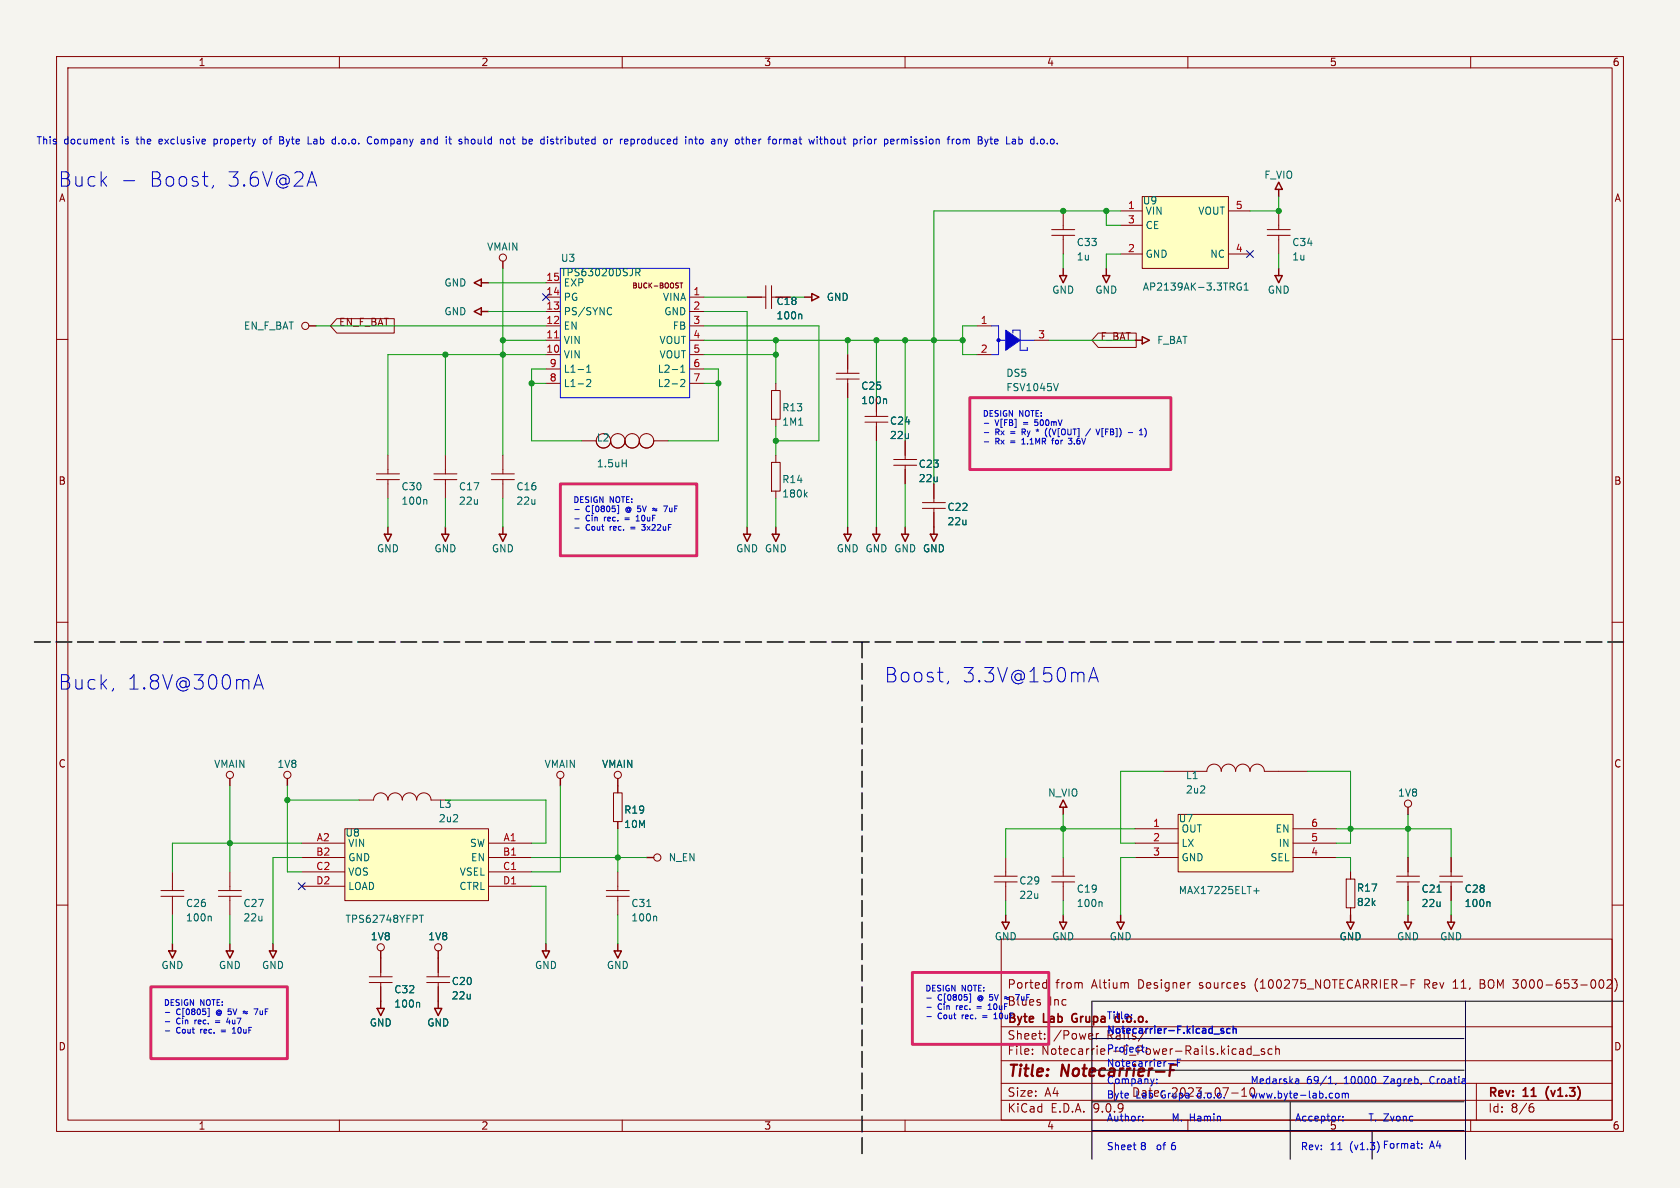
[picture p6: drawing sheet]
<svg xmlns="http://www.w3.org/2000/svg" width="297mm" height="210mm" viewBox="0 0 297 210" stroke-linecap="round" stroke-linejoin="round" font-family="sans-serif">
<path d="M0 0h297v210h-297z" fill="#f5f4ef" stroke="#f5f4ef" stroke-width=".18"/>
<g fill="none" stroke="#840000" stroke-width=".18">
<path d="M10 10h277v190h-277zM12 12h273v186h-273zM60 10v2M110 10v2M160 10v2M210 10v2M260 10v2M188 37.3v3.3M185.9 41.6h4.1M185.9 40.6h4.1M188 41.6v3.3M10 60h2"/>
<path d="M285 60h2M10 110h2M285 110h2M109.2 138.9v1.3M63.5 141.4h2.5a1.27 1.27 0 0 1 1.3-1.2 1.27 1.27 0 0 1 1.3 1.2 1.27 1.27 0 0 1 1.2-1.2 1.27 1.27 0 0 1 1.3 1.2 1.27 1.27 0 0 1 1.3-1.2 1.27 1.27 0 0 1 1.3 1.2 1.27 1.27 0 0 1 1.2-1.2 1.27 1.27 0 0 1 1.3 1.2h2.5M108.5 140.2h1.5v5h-1.5zM109.2 145.2v1.3M10 160h2M65.3 173.7h4M65.3 172.7h4M67.3 169.4v3.3M67.3 173.7v3.3"/>
<path d="M75.4 173.7h4.1M75.4 172.7h4.1M77.5 169.4v3.3M77.5 173.7v3.3M177 166h108v32h-108zM183.7 177.2l.3 .2-.3 .3M183.7 176.7l.2 .1M184.6 173.7l.4 .1M185 173.2v1.5M185 174.6l-.4 .1M199.4 173.8l.1 .9M210.3 173.7h.2"/>
<path d="M249.5 173.9h.5M250.2 173.2h-.7v1.5M256.9 174.7h.8M257.2 173.4l-.3 .2M261.7 173.9h.5M262.2 173.2h-.5v1.5h.5M282.8 173.3l.2-.1a.81 .81 0 0 1 .6 .6 .81 .81 0 0 1-.3 .8l-.3 .1-.2-.1M284.1 173.3l.6-.1 .2 .1 .1 .3-1 1.1h1M285 160h2M285.5 173a1.72 1.72 0 0 1 0 2.3M60 198v2M110 198v2"/>
<path d="M160 198v2M177 194.5h108M177 191.5h108M177 187.5h108M177 181.5h108M182.5 186.3v.1M182.5 185.5v.1M184.7 183.6v.1M184.7 182.8v.1M193.8 182.7v1M194.2 182.7l-.2 .1-.2 .2M197 191.5v3"/>
<path d="M202.5 182.1l-1.3 2M210 198v2M217.7 193.2h1.2M219.2 185.5h.5l.1 .9M219.2 186.3h.6M219.5 193.8h.9M219.5 192.7l.5-.4v1.5M219.8 185.8l-.6 .1M221.2 185.5l-.5-.1-.2 .3v.4l.1 .2h.6M221.2 184.9v1.5M221.2 192.4h-.1M221.5 186.5h1.2"/>
<path d="M221.6 192.4h.1M223.5 185.5l-.3-.1-.2 .2v.2l.5 .2v.3h-.5M224.9 185.5l-.4-.1-.3 .3v.4l.1 .2h.6M225.5 185.5l.2-.1 .4 .1 .1 .9M225.5 184.9v1.5M260 198v2M261 191.5v6.5M270.6 195.7h.4l.2 .3-.1 .5-.5 .1M271 195.1l-.4 .1"/>
<circle cx="99.1" cy="137" r=".63"/>
<circle cx="109.2" cy="137" r=".63"/>
<circle cx="116.2" cy="151.6" r=".63"/>
<circle cx="67.3" cy="167.5" r=".63"/>
<circle cx="77.5" cy="167.5" r=".63"/>
</g>
<path d="M206.9 189.2h.6M207.9 188.2h-.9l-.3 2" fill="none" stroke="#840000" stroke-width=".4"/>
<path d="M189.6 179.4l-.1 .4 .1 .7" fill="none" stroke="#840000" stroke-width=".3"/>
<g fill="none" stroke="#840000" stroke-width=".25">
<path d="M83.8 55.1l1.3-.7v1.3zM85.1 55.1h1.3M187.3 48.7h1.3l-.6 1.3zM188 47.4v1.3M194.9 48.7h1.3l-.6 1.3zM195.6 47.4v1.3M201.9 59.5l1.3 .6-1.3 .7zM200.7 60.1h1.2M159.4 94.4h1.3l-.7 1.3zM160 93.2v1.2M164.5 94.4h1.2l-.6 1.3zM165.1 93.2v1.2"/>
<path d="M99.1 137.6v1.3M109.2 137.6v1.3M114.3 151.6h1.3M40 168.1h1.3l-.7 1.3zM40.6 166.8v1.3M66.7 178.3h1.2l-.6 1.2zM67.3 168.1v1.3M67.3 177v1.3M76.8 178.3h1.3l-.6 1.2zM77.5 168.1v1.3M77.5 177v1.3M95.9 168.1h1.3l-.7 1.3z"/>
<path d="M96.5 166.8v1.3"/>
</g>
<path d="M74 177.2l.2 .2v.6" fill="none" stroke="#006464" stroke-width=".18"/>
<path d="M99.1 47.4h22.8v22.9h-22.8z" fill="#ffffc2"/>
<path d="M99.1 47.4h22.8v22.9h-22.8z" fill="none" stroke="#000bff" stroke-width=".18"/>
<g fill="none" stroke="#840000" stroke-width=".18">
<path d="M226.1 37.3v3.3M96.5 57.6h2.6M96.5 55.1h2.6M96.5 52.5h2.6M96.5 50h2.6M112.4 50.1l-.4-.1v.9M112.9 50v.7M113.4 50v.7M114.4 50.1l-.3-.1-.2 .1M114.7 50v.9M115.2 50l-.5 .5M117.1 50.1l-.4-.1v.9"/>
<path d="M117.6 50.1l.2-.1 .3 .1M118.5 50.1l.2-.1 .4 .1M119.9 50.1h-.4M120.2 50h.5M120.4 50v.9M121.9 57.6h2.6M121.9 55.1h2.6M121.9 52.5h2.6M224 41.6h4.1M224 40.6h4.1M226.1 41.6v3.3M96.5 67.8h2.6"/>
<path d="M96.5 65.2h2.6M96.5 62.7h2.6M96.5 60.1h2.6M106.7 76.7a1.27 1.27 0 0 1 1.2 1.2 1.27 1.27 0 0 1-1.2 1.3 1.27 1.27 0 0 1-1.3-1.3h-2.5M106.7 76.7a1.27 1.27 0 0 0-1.3 1.2 1.27 1.27 0 0 0 1.3 1.3 1.27 1.27 0 0 0 1.3-1.3M109.2 76.7a1.27 1.27 0 0 1 1.3 1.2 1.27 1.27 0 0 1-1.3 1.3 1.27 1.27 0 0 1-1.3-1.3M109.2 76.7a1.27 1.27 0 0 0-1.3 1.2 1.27 1.27 0 0 0 1.3 1.3 1.27 1.27 0 0 0 1.3-1.3 1.27 1.27 0 0 0 1.3 1.3 1.27 1.27 0 0 0 1.2-1.3 1.27 1.27 0 0 0-1.2-1.2M111.8 76.7a1.27 1.27 0 0 0-1.3 1.2 1.27 1.27 0 0 0 1.3 1.3 1.27 1.27 0 0 0 1.2-1.3 1.27 1.27 0 0 0 1.3 1.3 1.27 1.27 0 0 0 1.3-1.3 1.27 1.27 0 0 0-1.3-1.2M114.3 76.7a1.27 1.27 0 0 0-1.3 1.2 1.27 1.27 0 0 0 1.3 1.3 1.27 1.27 0 0 0 1.3-1.3h2.5M121.9 67.8h2.6M121.9 65.2h2.6M121.9 62.7h2.6"/>
<path d="M121.9 60.1h2.6M66.5 84.8h4.1M66.5 83.8h4.1M68.6 80.5v3.3M68.6 84.8v3.3M76.7 84.8h4.1M76.7 83.8h4.1M78.7 80.5v3.3M78.7 84.8v3.3M86.9 84.8h4M86.9 83.8h4M88.9 80.5v3.3"/>
<path d="M88.9 84.8v3.3"/>
<circle cx="54" cy="57.6" r=".63"/>
<circle cx="88.9" cy="45.5" r=".63"/>
</g>
<g fill="none" stroke="#006464" stroke-width=".18">
<path d="M107.8 54.4l.3 .1M108.1 55.5l-.3 .1M112.4 47.5h.5l.2 .2-.1 .4h-.6M112.7 48.1l.4 .7M103.7 67.2l.5-.1 .2 .3-.7 .9h.7M103.7 65.8h.7M103.7 64.9l.4-.4v1.3M120.3 67.2l.5-.1 .3 .3-.8 .9h.8M120.3 65.8h.8M120.3 64.9l.4-.4v1.3M75.3 88.3l.2 .2v.6M110 81.9h.7"/>
<path d="M110.7 81.3v1.2"/>
</g>
<path d="M98 59.7h.8" fill="none" stroke="#a90000" stroke-width=".18"/>
<g fill="none" stroke="#840000" stroke-width=".25">
<path d="M226.1 32.2l.6 1.3h-1.3zM226.1 33.5v1.2M54.6 57.6h1.3M83.8 50l1.3-.6v1.2zM85.1 50h1.3M88.9 46.2v1.2M67.9 94.4h1.3l-.6 1.3zM68.6 93.2v1.2M78.1 94.4h1.3l-.7 1.3zM78.7 93.2v1.2M88.3 94.4h1.2l-.6 1.3zM88.9 93.2v1.2"/>
<path d="M108.6 168.1h1.3l-.7 1.3zM109.2 166.8v1.3"/>
</g>
<path d="M201.9 34.7h15.3v12.7h-15.3z" fill="#ffffc2"/>
<path d="M201.9 34.7h15.3v12.7h-15.3z" fill="none" stroke="#800000" stroke-width=".18"/>
<path d="M198.1 39.8h3.8M198.1 37.3h3.8M217.2 37.3h3.8M198.1 44.9h3.8M217.2 44.9h3.8" fill="none" stroke="#840000" stroke-width=".18"/>
<path d="M219.4 50.1a.59 .59 0 0 0-.7 .6 .59 .59 0 0 0 .7 .5l.1-.5h-.3M219.9 51.3h.8M219.9 50.4l.4-.4v1.3" fill="none" stroke="#006464" stroke-width=".18"/>
<path d="M225.4 48.7h1.3l-.6 1.3zM226.1 47.4v1.3M197.5 163h1.3l-.7 1.3zM198.1 161.7v1.3" fill="none" stroke="#840000" stroke-width=".25"/>
<path d="M208.3 144h20.3v10.1h-20.3z" fill="#ffffc2"/>
<path d="M208.3 144h20.3v10.1h-20.3z" fill="none" stroke="#800000" stroke-width=".18"/>
<g fill="none" stroke="#840000" stroke-width=".18">
<path d="M132.1 52.5h3.3M135.4 50.5v4.1M136.4 50.5v4.1M136.4 52.5h.8M136.4 69h1.5v5.1h-1.5zM137.2 67.8v1.2M137.2 74.1v1.3M147.8 67h4.1M147.8 66h4.1M149.9 62.7v3.3M149.9 67v3.3M152.9 73.6h4.1"/>
<path d="M152.9 74.6h4.1M154.9 70.3v3.3M154.9 74.6v3.3M160 77.9v3.3M136.4 81.7h1.5v5.1h-1.5zM137.2 80.5v1.2M137.2 86.8v1.3M158 81.2h4.1M158 82.2h4.1M160 82.2v3.3M163.1 88.8h4M163.1 89.9h4"/>
<path d="M165.1 85.5v3.3M165.1 89.9v3.3M205.7 136.3h7.7a1.27 1.27 0 0 1 1.2-1.2 1.27 1.27 0 0 1 1.3 1.2 1.27 1.27 0 0 1 1.3-1.2 1.27 1.27 0 0 1 1.2 1.2 1.27 1.27 0 0 1 1.3-1.2 1.27 1.27 0 0 1 1.3 1.2 1.27 1.27 0 0 1 1.2-1.2 1.27 1.27 0 0 1 1.3 1.2h7.6M107.2 158.4h4.1M107.2 157.4h4.1M109.2 154.1v3.3M109.2 158.4v3.3M175.8 155.9h4M175.8 154.9h4M177.8 151.6v3.3M177.8 155.9v3.3M185.9 155.9h4.1"/>
<path d="M185.9 154.9h4.1M188 151.6v3.3M188 155.9v3.3M200.7 151.6h7.6M200.7 149h7.6M200.7 146.5h7.6M228.6 151.6h7.6M228.6 149h7.6M228.6 146.5h7.6M238 155.4h1.5v5.1h-1.5zM238.8 154.1v1.3M246.9 155.9h4.1"/>
<path d="M246.9 154.9h4.1M248.9 151.6v3.3M248.9 155.9v3.3M254.5 155.9h4.1M254.5 154.9h4.1M256.5 151.6v3.3M256.5 155.9v3.3M238.8 160.5v1.2"/>
<circle cx="248.9" cy="142.1" r=".63"/>
</g>
<path d="M141.6 55.5l.1 .2v.7M141.2 75.2h.7M156.6 70.5l.1 .2v.7M142.3 87.4l.4 .5M142.7 87l-.5 .5M194.7 159.4l.1 .2v.7M221.6 157.5h1M222.1 157v1M254 157.7h.8M263.2 159.4l.2 .2v.7M114.3 160.3h.8M115.9 162l.2 .1v.7" fill="none" stroke="#006464" stroke-width=".18"/>
<g fill="none" stroke="#840000" stroke-width=".25">
<path d="M142.2 52.5h1.3M143.5 51.9l1.3 .6-1.3 .7zM131.4 94.4h1.3l-.6 1.3zM132.1 93.2v1.2M136.5 94.4h1.3l-.6 1.3zM137.2 93.2v1.2M149.2 94.4h1.3l-.6 1.3zM149.9 93.2v1.2M154.3 94.4h1.3l-.7 1.3zM154.9 93.2v1.2M188 141.4l.6 1.3h-1.3zM188 142.7v1.3"/>
<path d="M248.9 142.7v1.3M29.8 168.1h1.3l-.6 1.3zM30.5 166.8v1.3M47.6 168.1h1.3l-.6 1.3zM48.3 166.8v1.3M177.2 163h1.2l-.6 1.3zM177.8 161.7v1.3M187.3 163h1.3l-.6 1.3zM188 161.7v1.3M238.1 163h1.3l-.6 1.3zM238.8 161.7v1.3M248.3 163h1.3l-.7 1.3z"/>
<path d="M248.9 161.7v1.3M255.9 163h1.3l-.7 1.3zM256.5 161.7v1.3"/>
</g>
<path d="M61 146.5h25.4v12.7h-25.4z" fill="#ffffc2"/>
<path d="M61 146.5h25.4v12.7h-25.4z" fill="none" stroke="#800000" stroke-width=".18"/>
<g fill="none" stroke="#840000" stroke-width=".18">
<path d="M28.4 158.4h4.1M28.4 157.4h4.1M30.5 154.1v3.3M30.5 158.4v3.3M38.6 158.4h4.1M38.6 157.4h4.1M40.6 154.1v3.3M40.6 158.4v3.3M53.3 156.7h7.7M53.3 154.1h7.7M53.3 151.6h7.7M53.3 149h7.7"/>
<path d="M86.4 156.7h7.6M86.4 154.1h7.6M86.4 151.6h7.6M86.4 149h7.6"/>
<circle cx="40.6" cy="137" r=".63"/>
</g>
<path d="M37.2 162l.2 .1v.7M74.1 161.8h.8M74.5 161.8v1.3" fill="none" stroke="#006464" stroke-width=".18"/>
<path d="M40.6 137.6v1.3" fill="none" stroke="#840000" stroke-width=".25"/>
<circle cx="176.5" cy="60.1" r=".25" fill="#00f" stroke="#00f" stroke-width=".18"/>
<path d="M177.8 58.4l2.5 1.7-2.5 1.8z" fill="#00f"/>
<g fill="none" stroke="#000bff" stroke-width=".18">
<path d="M175.3 57.6h1.2v5.1h-1.2M177.8 58.4l2.5 1.7-2.5 1.8zM179.1 58.9v-.5h1.2v3.5h1.3v-.5M176.5 60.1h1.3M180.3 60.1h2.6"/>
<circle cx="176.5" cy="60.1" r=".25"/>
</g>
<g fill="none" stroke="#840000" stroke-width=".18">
<path d="M59.5 56.3h10.2v2.6h-10.2l-1.1-1.3zM132.1 52.5h2.5M172.7 57.6h2.6M194.2 58.9h6.7v2.5h-6.7l-1.2-1.3zM149.9 62.7v2.5M149.9 67.8v2.5M154.9 70.3v2.5M154.9 75.4v2.5M160 77.9v2.6M172.7 62.7h2.6M182.9 60.1h2.5M160 83v2.5"/>
<path d="M165.1 85.5v2.6M165.1 90.6v2.6M109.2 138.9v1.3M109.2 145.2v1.3M238.8 154.1v1.3M248.9 151.6v2.5M248.9 156.7v2.5M256.5 151.6v2.5M256.5 156.7v2.5M67.3 169.4v2.5M67.3 174.4v2.6M77.5 169.4v2.5"/>
<path d="M77.5 174.4v2.6M238.8 160.5v1.2"/>
<circle cx="50.8" cy="137" r=".63"/>
</g>
<path d="M141.6 55.5l.1 .2v.7M156.6 70.5l.1 .2v.7M187.1 67.8l-.4 1.3M254 157.7h.8M263.2 159.4l.2 .2v.7M74 177.2l.2 .2v.6" fill="none" stroke="#006464" stroke-width=".18"/>
<path d="M50.8 137.6v1.3" fill="none" stroke="#840000" stroke-width=".25"/>
<path d="M259.1 177v27.9M287 177h-94v27.9M193 199.8h65.8M193 189.2h65.8M193 194.8h65.8M193 183.6h65.8M228.1 194.8v10.1M242.6 199.8v5.1" fill="none" stroke="#000" stroke-width=".18"/>
<path d="M152.4 113.5v91.4M287 113.5h-281.9" fill="none" stroke="#000" stroke-width=".25" stroke-dasharray="2.8 1"/>
<g fill="none" stroke="#009600" stroke-width=".18">
<path d="M195.6 37.3v2.5h2.5M198.1 37.3h-33v48.2M226.1 34.7v2.6h-5.1M55.9 57.6h40.6M86.4 55.1h10.1M86.4 50h10.1M88.9 47.4v33.1M124.5 57.6h20.3v20.3h-7.6M124.5 55.1h7.6v38.1M124.5 52.5h7.6M139.7 52.5h2.5M172.7 57.6h-2.5v5.1h2.5"/>
<path d="M188 44.9v2.5M198.1 44.9h-2.5v2.5M226.1 44.9v2.5M78.7 62.7v17.8M88.9 60.1h7.6M94 67.8h2.5M96.5 65.2h-2.5v12.7h8.9M96.5 62.7h-27.9v17.8M124.5 60.1h45.7M124.5 65.2h2.5v12.7h-8.9M124.5 62.7h12.7M124.5 67.8h2.5"/>
<path d="M137.2 60.1v7.7M137.2 75.4v5.1M149.9 60.1v2.6M149.9 70.3v22.9M154.9 60.1v10.2M154.9 77.9v15.3M160 60.1v17.8M185.4 60.1h15.3M68.6 88.1v5.1M78.7 88.1v5.1M88.9 88.1v5.1M137.2 88.1v5.1"/>
<path d="M160 85.5v7.7M40.6 138.9v15.2M50.8 138.9v15.2h2.5M99.1 138.9v15.2h-5.1M205.7 136.3h-7.6v12.7h2.6M231.1 136.3h7.7v12.7h-2.6M50.8 141.4h12.7M53.3 149h-22.8v5.1M53.3 151.6h-5v15.2M78.7 141.4h17.8v7.6h-2.5M94 156.7h2.5v10.1M94 151.6h20.3"/>
<path d="M109.2 146.5v7.6M177.8 159.2v2.5M188 144v7.6M188 159.2v2.5M200.7 151.6h-2.6v10.1M200.7 146.5h-22.9v5.1M236.2 151.6h2.6v2.5M236.2 146.5h20.3v5.1M248.9 144v7.6M248.9 159.2v2.5M256.5 159.2v2.5M30.5 161.7v5.1"/>
<path d="M40.6 161.7v5.1M109.2 161.7v5.1"/>
</g>
<path d="M95.9 51.9l1.2 1.2M97.1 51.9l-1.2 1.2M220.4 44.3l1.2 1.2M221.6 44.3l-1.2 1.2M52.7 156.1l1.2 1.2M53.9 156.1l-1.2 1.2" fill="none" stroke="#000084" stroke-width=".18"/>
<g fill="none" stroke="#0000c2" stroke-width=".18">
<path d="M19.8 24.6h.4M19.9 24.2v1.1l.3 .1M21.9 31.9h1.9M37.7 32.8l-.2 .5M37.8 24.6v1.3M37.8 25.4h.2M38 24.6l-.2 .1M47 24.6l-.3 .1-.2 .1 .1 .5 .4 .1M49.4 24.2h.6M49.4 24.8h.5M49.9 24.8h.2M50 24.7l-.1 .1"/>
<path d="M50.1 25.4h-.7M54.5 25.4h.6M59.2 24.6l.1 .1M59.3 24.2v1.2M59.3 25.4h-.1M65.1 25.3l.3 .1 .3-.1M65.7 24.3l-.3-.1-.3 .2M74.6 24.6h.2l.2 .2v.6M75 25.4h-.4M75 24.9l-.4 .1M75.6 24.6v.8M75.8 24.6l-.2 .1"/>
<path d="M79.3 24.6h.5M79.7 25.4h.1M82.3 24.7h.4l.1 .7M89.6 24.7l.2-.1 .3 .1 .1 .5-.1 .2h-.3l-.2-.1zM93.7 24.6l.4 .1v.2l-.6 .1M94.1 25.4h-.4M97.5 24.6l.3 .1M97.5 25l.3 .1 .1 .2-.2 .1h-.2M107.1 24.6l.3 .2v.4l-.3 .2M107.9 24.6v.8M108.3 24.6l-.4 .2M111.9 24.6l.3 .2v.4l-.3 .2"/>
<path d="M122.8 24.6h.5M123 24.2v1.1l.3 .1M124.2 24.7l-.3-.1-.2 .2v.5l.2 .1h.3M128 24.6l.3 .8M128.3 25.4l-.3 .5M128.6 24.6l-.3 .8M133.4 24.6h-.2l-.2 .2 .1 .6h.3M133.6 24.9l-.6 .1M138.6 24.7l.4-.1 .1 .2M138.6 24.6v.8M139.1 24.8v.6M139.5 24.6l-.4 .2"/>
<path d="M145.8 24.7l.2-.1 .3 .1v.7M145.8 24.2v1.2M153.5 24.7l.3-.1 .3 .2-.1 .5-.2 .1h-.3M154.6 24.6v.8M155 24.6l-.4 .2M159.5 24.7l.3-.1 .1 .2M159.9 24.8l.2-.2 .3 .1 .1 .7M159.9 24.8v.6M170.3 24.7l.3-.1 .2 .2M170.3 24.6v.8M170.8 24.8l.2-.2 .3 .1 .1 .7M170.8 24.8v.6"/>
<path d="M182.8 24.7l-.4-.1-.2 .2 .1 .6h.5M186.9 25.3v.1M174 74.8h.8M174 76.5h.8M174 78.1h.8M177 74.1v1.5M179.4 74.1h.2v1.5M180.6 78.5h.6M180.7 75.8v1.1M180.7 76.4h.4M180.8 77.6l-.2 .2M182.9 75.1l.1 .1"/>
<path d="M183 74.2v.4M183.3 76.3l.1-.2 .1 .2M184.9 77l.2 .2M186.1 77.6v.9M188.9 78.4l.1 .1 .4-.1M192.8 75.8l-.9 1.3M194.4 75.8l-.3 1.1M195.1 75.7h-.3v1.5h.3M197.9 75.7h.1M199.5 76.5h.7M201.4 76.1l.3-.3v1.1M202.4 75.7a1.17 1.17 0 0 1 0 1.5"/>
<path d="M101.6 90.1h.8M101.6 91.7h.8M101.6 93.3h.8M109.4 89.3v1.5h-.3M112.5 92.1h.5M112.8 91.1v1M113.4 93.6l.5 .1M114.1 92.7l-.4 .4h.2M115.7 90.2h-.3M115.7 89.9h-.3M192.7 119.8h1.2M20.1 121.7l-.3 .5"/>
<path d="M44.9 121.8l.8-2.5 .8 2.5M45.1 121.1h1.2M167.7 120.4l-.3 .5M192.5 120.5l.8-2.5 .9 2.5M29.2 179h.8M37 178.2v1.5h-.3M40.3 179.9l-.2 .8h.6M43.3 179.1h-.3M43.3 178.8h-.3M163.9 179.7h.7M163.9 176.4h.7M163.9 178.1h.7"/>
<path d="M171.6 175.7v1.5h-.2M174.7 178.5h.6M175 177.4v1.1M176 179.1v1M29.2 180.6h.8M29.2 182.2h.8M41.1 182.6h.6M41.4 181.6v1M175.7 180.1h.6M202 198v.2M202 197.4v.1M206.6 188h.9"/>
<path d="M208.1 187.8h.5M208.1 187.2v1.3M229.2 190.7h.2l.2 .2v.7M229.6 191.5l-.4 .1M229.6 191l-.4 .1M234.9 191.6h.7M236.1 193.4l.2-.1 .4 .1v.5l-.1 .1-.3 .1-.2-.1zM236.2 191.5l-.1 .2M237 197.3l-.2 .1M237.3 193.4l.4-.1 .1 .1M237.3 193.3v.8M237.4 198v.2"/>
<path d="M237.4 197.4v.1M237.8 193.4l.2-.1h.3l.1 .8M237.8 193.4v.7M243.2 190.5v.8M236.5 203.2h.7M243.5 201.9a1.49 1.49 0 0 1 0 1.8M250.4 202.1h.5M250.8 203h.1M251.3 202.9v.1M251.3 202.2v.1"/>
</g>
<path d="M216.2 182.2l.2 .2-.2 .3M216.2 181.8l.1 .1M217.5 181.9l-.4-.1-.2 .3 .1 .5h.5M218 181.9l.2-.1 .3 .1v.8M218 181.4v1.3" fill="none" stroke="#0000c2" stroke-width=".25"/>
<path d="M171.4 70.3h35.6v12.7h-35.6zM99.1 85.5h24.1v12.7h-24.1zM26.7 174.4h24.1v12.7h-24.1zM161.3 171.9h24.1v12.7h-24.1z" fill="none" stroke="#da2467" stroke-width=".51"/>
<g fill="#009600" stroke="#009600" stroke-width=".18">
<circle cx="88.9" cy="60.1" r=".46"/>
<circle cx="78.7" cy="62.7" r=".46"/>
<circle cx="94" cy="67.8" r=".46"/>
<circle cx="88.9" cy="62.7" r=".46"/>
<circle cx="160" cy="60.1" r=".46"/>
<circle cx="137.2" cy="60.1" r=".46"/>
<circle cx="137.2" cy="77.9" r=".46"/>
<circle cx="154.9" cy="60.1" r=".46"/>
<circle cx="127" cy="67.8" r=".46"/>
<circle cx="137.2" cy="62.7" r=".46"/>
<circle cx="149.9" cy="60.1" r=".46"/>
<circle cx="40.6" cy="149" r=".46"/>
<circle cx="50.8" cy="141.4" r=".46"/>
<circle cx="188" cy="146.5" r=".46"/>
<circle cx="248.9" cy="146.5" r=".46"/>
<circle cx="238.8" cy="146.5" r=".46"/>
<circle cx="170.2" cy="60.1" r=".46"/>
<circle cx="165.1" cy="60.1" r=".46"/>
<circle cx="226.1" cy="37.3" r=".46"/>
<circle cx="188" cy="37.3" r=".46"/>
<circle cx="195.6" cy="37.3" r=".46"/>
<circle cx="109.2" cy="151.6" r=".46"/>
</g>
<g font-size="3.5" fill="#0000c2">
<text x="10.2" y="33.2">Buck</text>
<text x="26.1" y="33.2">Boost,</text>
<text x="39.9" y="33.2">3.6V@2A</text>
<text x="10.2" y="122.1">Buck,</text>
<text x="22.3" y="122.1">1.8V@300mA</text>
<text x="156.2" y="120.9">Boost,</text>
<text x="169.9" y="120.9">3.3V@150mA</text>
</g>
<text font-size="2.8" fill="#840000" x="178" y="190.9">Title:</text>
<text font-size="2.8" fill="#0000c2" x="187.7" y="190.9">Notecarrier-F</text>
<g font-size="2.1" fill="#0000c2">
<text x="178" y="178">Blues</text>
<text x="195.7" y="184">Rails/</text>
<text x="198.4" y="181.2">d.o.o.</text>
<text x="184.1" y="186.7">Notecarrier-F_Power-Rails.kicad_sch</text>
<text x="193.3" y="196.9">9.0.9</text>
<text x="200" y="194.1">Date:</text>
</g>
<g font-size="2.1" fill="#840000">
<text x="178" y="175">Ported</text>
<text x="185.4" y="178">Inc</text>
<text x="186.6" y="175">from</text>
<text x="193" y="175">Altium</text>
<text x="201.3" y="175">Designer</text>
<text x="212.3" y="175">sources</text>
<text x="222.2" y="175">(100275_NOTECARRIER-F</text>
<text x="252.4" y="175">Rev</text>
<text x="257.6" y="175">11,</text>
<text x="262.5" y="175">BOM 3000-653-002)</text>
<text x="178" y="184">Sheet:</text>
<text x="178" y="181.2">Byte</text>
<text x="184.5" y="181.2">Lab</text>
<text x="186.2" y="184">/Power</text>
<text x="190.2" y="181.2">Grupa</text>
<text x="178" y="186.7">File:</text>
<text x="178" y="196.9">KiCad</text>
<text x="178" y="194.1">Size:</text>
<text x="184.7" y="194.1">A4</text>
<text x="185.7" y="196.9">E.D.A.</text>
<text x="207" y="194.1">2023-07-10</text>
<text x="263" y="194.3">Rev:</text>
<text x="263" y="196.9">Id:</text>
<text x="267.1" y="196.9">8/6</text>
<text x="269.4" y="194.3">11</text>
<text x="274" y="194.3">(v1.3)</text>
</g>
<g font-size="1.8" fill="#840000">
<text x="35" y="11.9">1</text>
<text x="85" y="11.9">2</text>
<text x="135" y="11.9">3</text>
<text x="185" y="11.9">4</text>
<text x="235" y="11.9">5</text>
<text x="285" y="11.9">6</text>
<text x="10.3" y="35.9">A</text>
<text x="285.3" y="35.9">A</text>
<text x="59.8" y="57.7">EN_F_BAT</text>
<text x="137.2" y="54.1">C18</text>
<text x="194.5" y="60.2">F_BAT</text>
<text x="10.3" y="85.9">B</text>
<text x="285.3" y="85.9">B</text>
<text x="10.3" y="135.9">C</text>
<text x="285.3" y="135.9">C</text>
<text x="10.3" y="185.9">D</text>
<text x="285.3" y="185.9">D</text>
<text x="35" y="199.9">1</text>
<text x="85" y="199.9">2</text>
<text x="135" y="199.9">3</text>
<text x="185" y="199.9">4</text>
<text x="285" y="199.9">6</text>
</g>
<g font-size="1.8" fill="#0000c2">
<text x="6.3" y="25.6">This</text>
<text x="11.3" y="25.6">document</text>
<text x="21.6" y="25.6">is</text>
<text x="24.4" y="25.6">the</text>
<text x="28.6" y="25.6">exclusive</text>
<text x="38.5" y="25.6">property</text>
<text x="47.4" y="25.6">of</text>
<text x="50.5" y="25.6">Byte</text>
<text x="55.7" y="25.6">Lab</text>
<text x="60.2" y="25.6">d.o.o.</text>
<text x="66.6" y="25.6">Company</text>
<text x="76.3" y="25.6">and</text>
<text x="80.9" y="25.6">it</text>
<text x="83.4" y="25.6">should</text>
<text x="90.9" y="25.6">not</text>
<text x="95.1" y="25.6">be</text>
<text x="98.5" y="25.6">distributed</text>
<text x="109.8" y="25.6">or</text>
<text x="112.9" y="25.6">reproduced</text>
<text x="124.7" y="25.6">into</text>
<text x="129.5" y="25.6">any</text>
<text x="133.9" y="25.6">other</text>
<text x="140" y="25.6">format</text>
<text x="147.4" y="25.6">without</text>
<text x="155.4" y="25.6">prior</text>
<text x="161" y="25.6">permission</text>
<text x="172.5" y="25.6">from</text>
<text x="178" y="25.6">Byte</text>
<text x="183.2" y="25.6">Lab</text>
<text x="195.6" y="182.8">Notecarrier-F.kicad_sch</text>
<text x="195.6" y="180.3">Title:</text>
<text x="195.6" y="188.7">Notecarrier-F</text>
<text x="195.6" y="191.7">Company:</text>
<text x="195.6" y="186.1">Project:</text>
<text x="221" y="191.7">Medarska</text>
<text x="231" y="191.7">69/1,</text>
<text x="237.7" y="191.7">10000</text>
<text x="244.9" y="191.7">Zagreb,</text>
<text x="253.2" y="191.7">Croatia</text>
<text x="195.6" y="194.3">Byte</text>
<text x="200.8" y="194.3">Lab</text>
<text x="205.3" y="194.3">Grupa</text>
<text x="212" y="194.3">d.o.o.</text>
<text x="221" y="194.3">www.byte-lab.com</text>
<text x="195.6" y="203.4">Sheet 8</text>
<text x="195.6" y="198.3">Author:</text>
<text x="204.2" y="203.4">of 6</text>
<text x="207" y="198.3">M.</text>
<text x="210.2" y="198.3">Hamin</text>
<text x="228.9" y="198.3">Acceptor:</text>
<text x="229.9" y="203.4">Rev:</text>
<text x="234.9" y="203.4">11</text>
<text x="235" y="199.9">5</text>
<text x="238.5" y="203.4">(v1.3)</text>
<text x="241.8" y="198.3">T. Zvonc</text>
<text x="244.3" y="203.2">Format:</text>
<text x="252.7" y="203.2">A4</text>
</g>
<g font-size="1.8" fill="#006464">
<text x="223.4" y="31.8">F_VIO</text>
<text x="201.9" y="36.3">U9</text>
<text x="202.4" y="40.7">CE</text>
<text x="202.4" y="38.2">VIN</text>
<text x="211.7" y="38.2">VOUT</text>
<text x="86" y="44.5">VMAIN</text>
<text x="99.1" y="46.5">U3</text>
<text x="190.3" y="46.2">1u</text>
<text x="190.3" y="43.7">C33</text>
<text x="202.4" y="45.8">GND</text>
<text x="213.9" y="45.8">NC</text>
<text x="228.4" y="46.2">1u</text>
<text x="228.4" y="43.7">C34</text>
<text x="78.5" y="50.9">GND</text>
<text x="99.1" y="49">TPS63020DSJR</text>
<text x="99.6" y="53.4">PG</text>
<text x="99.6" y="50.9">EXP</text>
<text x="117.1" y="53.4">VINA</text>
<text x="146.1" y="53.4">GND</text>
<text x="185.9" y="52.1">GND</text>
<text x="193.5" y="52.1">GND</text>
<text x="201.9" y="51.6">AP2139AK-3.3TRG1</text>
<text x="224" y="52.1">GND</text>
<text x="43" y="58.5">EN_F_BAT</text>
<text x="78.5" y="55.9">GND</text>
<text x="99.6" y="58.5">EN</text>
<text x="99.6" y="55.9">PS/SYNC</text>
<text x="117.3" y="55.9">GND</text>
<text x="118.9" y="58.5">FB</text>
<text x="137.2" y="56.7">100n</text>
<text x="99.6" y="63.6">VIN</text>
<text x="99.6" y="61">VIN</text>
<text x="116.5" y="63.6">VOUT</text>
<text x="116.5" y="61">VOUT</text>
<text x="204.5" y="61">F_BAT</text>
<text x="99.6" y="68.6">L1-2</text>
<text x="99.6" y="66.1">L1-1</text>
<text x="116.2" y="68.6">L2-2</text>
<text x="116.2" y="66.1">L2-1</text>
<text x="152.2" y="71.6">100n</text>
<text x="152.2" y="69.1">C25</text>
<text x="177.8" y="69.4">FSV1045V</text>
<text x="177.8" y="66.8">DS5</text>
<text x="138.2" y="72.9">R13</text>
<text x="138.2" y="75.5">1M1</text>
<text x="157.2" y="75.3">C24</text>
<text x="157.2" y="77.8">22u</text>
<text x="105.4" y="82.8">1.5uH</text>
<text x="105.4" y="78.2">L2</text>
<text x="162.3" y="82.9">C23</text>
<text x="70.9" y="89.4">100n</text>
<text x="70.9" y="86.9">C30</text>
<text x="81" y="86.9">C17</text>
<text x="81" y="89.4">22u</text>
<text x="91.2" y="86.9">C16</text>
<text x="91.2" y="89.4">22u</text>
<text x="138.2" y="85.6">R14</text>
<text x="138.2" y="88.2">180k</text>
<text x="162.3" y="85.4">22u</text>
<text x="167.4" y="90.5">C22</text>
<text x="167.4" y="93.1">22u</text>
<text x="66.5" y="97.8">GND</text>
<text x="76.7" y="97.8">GND</text>
<text x="86.9" y="97.8">GND</text>
<text x="130" y="97.8">GND GND</text>
<text x="147.8" y="97.8">GND GND GND GND</text>
<text x="163.1" y="97.8">GND</text>
<text x="37.8" y="135.9">VMAIN</text>
<text x="48.9" y="135.9">1V8</text>
<text x="96.2" y="135.9">VMAIN</text>
<text x="106.3" y="135.9">VMAIN</text>
<text x="209.6" y="137.9">L1</text>
<text x="77.5" y="143">L3</text>
<text x="185.2" y="141">N_VIO</text>
<text x="209.6" y="140.5">2u2</text>
<text x="247.1" y="141">1V8</text>
<text x="61" y="148.1">U8</text>
<text x="61.5" y="149.9">VIN</text>
<text x="77.5" y="145.6">2u2</text>
<text x="83" y="149.9">SW</text>
<text x="110.2" y="144">R19</text>
<text x="110.2" y="146.6">10M</text>
<text x="208.3" y="145.6">U7</text>
<text x="208.8" y="149.9">LX</text>
<text x="208.8" y="147.4">OUT</text>
<text x="225.4" y="147.4">EN</text>
<text x="226" y="149.9">IN</text>
<text x="61.5" y="155">VOS</text>
<text x="61.5" y="152.5">GND</text>
<text x="81.2" y="155">VSEL</text>
<text x="83.2" y="152.5">EN</text>
<text x="118.1" y="152.5">N_EN</text>
<text x="208.8" y="152.5">GND</text>
<text x="224.5" y="152.5">SEL</text>
<text x="32.8" y="160.5">C26</text>
<text x="42.9" y="160.5">C27</text>
<text x="61.5" y="157.5">LOAD</text>
<text x="81.1" y="157.5">CTRL</text>
<text x="111.5" y="160.5">C31</text>
<text x="180.1" y="156.6">C29</text>
<text x="180.1" y="159.1">22u</text>
<text x="190.3" y="160.5">100n</text>
<text x="190.3" y="158">C19</text>
<text x="208.3" y="158.3">MAX17225ELT+</text>
<text x="239.8" y="160.4">82k</text>
<text x="239.8" y="157.8">R17</text>
<text x="251.2" y="158">C21</text>
<text x="251.2" y="160.5">22u</text>
<text x="258.8" y="160.5">100n</text>
<text x="258.8" y="158">C28</text>
<text x="32.8" y="163.1">100n</text>
<text x="42.9" y="163.1">22u</text>
<text x="61" y="163.3">TPS62748YFPT</text>
<text x="65.5" y="166.4">1V8</text>
<text x="75.6" y="166.4">1V8</text>
<text x="111.5" y="163.1">100n</text>
<text x="175.8" y="166.4">GND</text>
<text x="185.9" y="166.4">GND</text>
<text x="196.1" y="166.4">GND</text>
<text x="236.7" y="166.4">GND</text>
<text x="246.9" y="166.4">GND</text>
<text x="254.5" y="166.4">GND</text>
<text x="28.4" y="171.5">GND</text>
<text x="38.6" y="171.5">GND</text>
<text x="46.2" y="171.5">GND</text>
<text x="94.5" y="171.5">GND</text>
<text x="107.2" y="171.5">GND</text>
<text x="69.6" y="178.3">100n</text>
<text x="69.6" y="175.8">C32</text>
<text x="79.8" y="174.3">C20</text>
<text x="79.8" y="176.9">22u</text>
<text x="65.3" y="181.7">GND</text>
<text x="75.4" y="181.7">GND</text>
</g>
<g font-size="1.8" fill="#a90000">
<text x="199.3" y="39.6">3</text>
<text x="199.3" y="37">1</text>
<text x="218.4" y="37">5</text>
<text x="199.3" y="44.7">2</text>
<text x="218.4" y="44.7">4</text>
<text x="96.5" y="52.3">14</text>
<text x="96.5" y="49.7">15</text>
<text x="122.5" y="52.3">1</text>
<text x="96.5" y="59.9">11</text>
<text x="96.5" y="57.4">12</text>
<text x="96.5" y="54.8">13</text>
<text x="122.5" y="59.9">4</text>
<text x="122.5" y="57.4">3</text>
<text x="122.5" y="54.8">2</text>
<text x="173.3" y="57.4">1</text>
<text x="183.4" y="59.9">3</text>
<text x="96.5" y="62.4">10</text>
<text x="97.1" y="65">9</text>
<text x="122.5" y="65">6</text>
<text x="122.5" y="62.4">5</text>
<text x="173.3" y="62.4">2</text>
<text x="97.1" y="67.5">8</text>
<text x="122.5" y="67.5">7</text>
<text x="55.9" y="148.8">A2</text>
<text x="88.9" y="148.8">A1</text>
<text x="203.8" y="148.8">2</text>
<text x="203.8" y="146.3">1</text>
<text x="231.7" y="148.8">5</text>
<text x="231.7" y="146.3">6</text>
<text x="55.8" y="153.9">C2</text>
<text x="55.8" y="151.3">B2</text>
<text x="88.8" y="153.9">C1</text>
<text x="88.8" y="151.3">B1</text>
<text x="203.8" y="151.3">3</text>
<text x="231.7" y="151.3">4</text>
<text x="55.8" y="156.4">D2</text>
<text x="88.8" y="156.4">D1</text>
</g>
<g font-size="1.4" fill="#0000c2">
<text x="173.7" y="74">DESIGN</text>
<text x="176" y="75.6">V[FB]</text>
<text x="176" y="77.3">Rx</text>
<text x="178.8" y="77.3">=</text>
<text x="180.2" y="74">NOTE:</text>
<text x="181.1" y="75.6">=</text>
<text x="181.1" y="77.3">Ry</text>
<text x="183.4" y="75.6">500mV</text>
<text x="183.9" y="77.3">*</text>
<text x="185.7" y="77.3">((V[OUT]</text>
<text x="193.2" y="77.3">/</text>
<text x="195.3" y="77.3">V[FB])</text>
<text x="201.2" y="77.3">-</text>
<text x="176" y="78.9">Rx</text>
<text x="178.8" y="78.9">=</text>
<text x="181.1" y="78.9">1.1MR</text>
<text x="186.7" y="78.9">for</text>
<text x="189.9" y="78.9">3.6V</text>
<text x="101.3" y="89.2">DESIGN</text>
<text x="107.8" y="89.2">NOTE:</text>
<text x="103.6" y="90.9">C[0805]</text>
<text x="103.6" y="92.5">Cin</text>
<text x="103.6" y="94.2">Cout</text>
<text x="107" y="92.5">rec.</text>
<text x="108" y="94.2">rec.</text>
<text x="110.8" y="90.9">@ 5V</text>
<text x="110.9" y="92.5">=</text>
<text x="111.9" y="94.2">=</text>
<text x="113.2" y="92.5">10uF</text>
<text x="114.2" y="94.2">3x22uF</text>
<text x="116" y="90.9">þÿ&quot;H</text>
<text x="118.3" y="90.9">7uF</text>
<text x="28.9" y="178.1">DESIGN</text>
<text x="31.2" y="179.8">C[0805]</text>
<text x="35.4" y="178.1">NOTE:</text>
<text x="38.4" y="179.8">@ 5V</text>
<text x="43.6" y="179.8">þÿ&quot;H</text>
<text x="45.9" y="179.8">7uF</text>
<text x="163.5" y="175.6">DESIGN</text>
<text x="165.8" y="177.2">C[0805]</text>
<text x="165.8" y="178.9">Cin</text>
<text x="169.2" y="178.9">rec.</text>
<text x="170" y="175.6">NOTE:</text>
<text x="173.1" y="177.2">@ 5V</text>
<text x="173.1" y="178.9">=</text>
<text x="175.4" y="178.9">10uF</text>
<text x="178.3" y="177.2">þÿ&quot;H</text>
<text x="180.6" y="177.2">7uF</text>
<text x="31.2" y="181.4">Cin</text>
<text x="31.2" y="183.1">Cout</text>
<text x="34.6" y="181.4">rec.</text>
<text x="35.6" y="183.1">rec.</text>
<text x="38.5" y="181.4">=</text>
<text x="39.5" y="183.1">=</text>
<text x="40.8" y="181.4">4u7</text>
<text x="41.8" y="183.1">10uF</text>
<text x="165.8" y="180.5">Cout</text>
<text x="170.3" y="180.5">rec.</text>
<text x="174.1" y="180.5">=</text>
<text x="176.4" y="180.5">10uF</text>
</g>
<text font-size="1.2" fill="#840000" x="111.6" y="51.4">BUCK-BOOST</text>
</svg>
